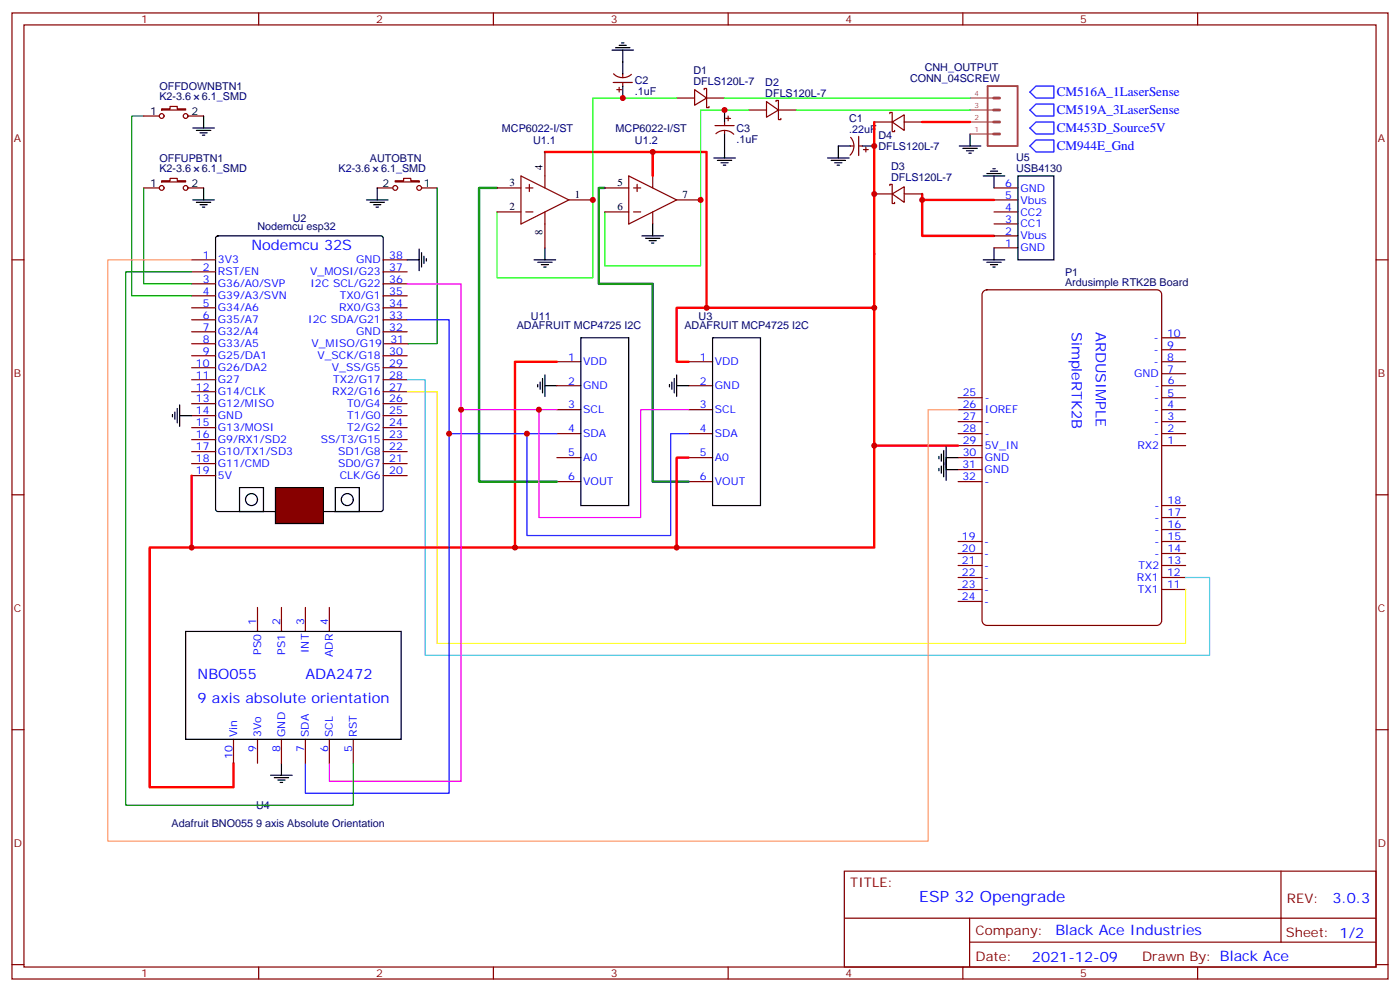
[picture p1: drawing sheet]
<svg xmlns="http://www.w3.org/2000/svg" width="412mm" height="292mm" viewBox="0 0 412 292" stroke-linecap="round" stroke-linejoin="round" font-family="sans-serif">
<g fill="none" stroke="#870000" stroke-width=".35">
<path d="M3.5 3.8h405.4v284.3h-405.4zM7.1 7.3h398.2v277.3h-398.2zM76.2 3.8v3.5M145.3 3.8v3.5M214.5 3.8v3.5M283.6 3.8v3.5M352.8 3.8v3.5M3.5 76.5h3.6M405.3 76.5h3.6M3.5 145.6h3.6M405.3 145.6h3.6M3.5 214.8h3.6"/>
<path d="M405.3 214.8h3.6M248.7 256.4h156.6v28.2h-156.6zM377.3 256.4v20.9M248.7 270.2h156.5M285.6 277.3h119.6M285.6 270.2v14.2M3.5 283.9h3.6M76.2 284.6v3.5M145.3 284.6v3.5M214.5 284.6v3.5M283.6 284.6v3.5M352.8 284.6v3.5"/>
<path d="M405.3 283.9h3.6"/>
</g>
<path d="M63.7 69.6l.5-.2h48l.6 .5 .1 80-.5 .6-48.2 .1-.6-.5-.1-80z" fill="#fff" stroke="#000" stroke-width=".35"/>
<g fill="none" stroke="#870000" stroke-width=".35">
<path d="M56.4 76.5h7.1M112.9 76.5h7M56.4 80h7.1M56.4 83.5h7.1M56.4 87.1h7.1M56.4 90.6h7.1M56.4 94.1h7.1M56.4 97.6h7.1M112.9 80h7M112.9 83.5h7M112.9 87.1h7M112.9 90.6h7"/>
<path d="M112.9 94.1h7M112.9 97.6h7M56.4 101.2h7.1M56.4 104.7h7.1M56.4 108.2h7.1M56.4 111.8h7.1M56.4 115.3h7.1M56.4 118.8h7.1M112.9 104.7h7M112.9 108.2h7M112.9 111.8h7M112.9 115.3h7"/>
<path d="M112.9 118.8h7M113.2 101.2h7.1M56.4 122.3h7.1M56.4 125.9h7.1M56.4 129.4h7.1M56.4 132.9h7.1M56.4 136.5h7.1M56.4 140h7.1M112.9 122.3h7M112.9 125.9h7M112.9 129.4h7M112.9 132.9h7"/>
<path d="M112.9 136.5h7M112.9 140h7"/>
</g>
<path d="M81.1 143.5h14.1v10.6h-14.1z" fill="#870000" stroke="#000" stroke-width=".35"/>
<g fill="none" stroke="#000" stroke-width=".35">
<path d="M180.3 14.7h6.3M181.3 14h4.3M182.4 13.3h2.1M183.1 12.6h.7M183.4 14.7v7.1M56.8 37.7h6.3M57.9 38.4h4.2M58.9 39.1h2.1M59.6 39.8h.7M60 34.1v3.6M183.4 25.3v3.6M213.4 32.4v3.5"/>
<path d="M213.4 39.4v7.1M285.8 39.4v3.6M56.8 58.8h6.3M57.9 59.5h4.2M60 55.3v3.5M107.9 58.8h6.4M109 59.5h4.2M111.1 55.3v3.5M210.3 46.5h6.3M211.3 47.2h4.2M212.4 47.9h2.1M213.1 48.6h.7"/>
<path d="M243.8 46.5h6.3M244.8 47.2h4.3M245.9 47.9h2.1M246.6 48.6h.7M250.5 43h-3.6v3.5M254 43h3.5M282.6 43h6.3M283.6 43.7h4.3M284.7 44.4h2.1M285.4 45.1h.7M289.6 51.8h6.4M290.7 51.1h4.2"/>
<path d="M291.7 50.4h2.2M292.5 49.7h.7M292.8 51.8v3.5M299.9 51.8h10.5v24.7h-10.5zM58.9 60.3h2.1M59.6 61h.7M110.1 60.3h2.1M110.8 61h.7M119.9 76.5h3.6M123.5 73.3v6.4M124.2 74.4v4.2M124.9 75.4v2.1"/>
<path d="M125.6 76.1v.7M157.3 76.5h6.4M158.4 77.2h4.2M159.5 77.9h2.1M160.2 78.6h.7M160.5 73v3.5M189.1 69.4h6.3M190.1 70.1h4.3M191.2 70.8h2.1M191.9 71.5h.7M192.3 65.9v3.5M289.6 76.5h6.4"/>
<path d="M290.7 77.2h4.2M291.7 77.9h2.2M292.5 78.6h.7M292.8 73v3.5M171.1 99.4h14.1v49.4h-14.1zM209.9 99.4h14.1v49.4h-14.1zM52.9 119.2v6.3M158.4 113.2v.7M159.1 112.5v2.1M159.8 111.4v4.2M160.5 110.3v6.4M160.5 113.5h3.5"/>
<path d="M197.2 113.2v.7M197.9 112.5v2.1M198.6 111.4v4.2M199.3 113.5h3.5M199.3 110.3v6.4M50.8 122v.7M51.5 121.3v2.1M52.2 120.2v4.3M52.9 122.3h3.5M276.6 134.3v.7M276.6 137.9v.7M277.3 133.6v2.1"/>
<path d="M277.3 137.2v2.1M278 132.6v7.7M278.7 138.2h3.5M278.7 131.5v9.9M278.7 134.7h3.5M70.6 143.5h7v7.1h-7zM98.8 143.5h7v7.1h-7zM54.7 185.8h63.5v31.8h-63.5zM79.7 228.2h6.4M80.8 228.9h4.2M81.8 229.6h2.2M82.5 230.3h.8"/>
<path d="M82.9 224.6v3.6"/>
<circle cx="74.1" cy="147" r="1.76"/>
<circle cx="102.3" cy="147" r="1.76"/>
</g>
<g fill="none" stroke="#870000" stroke-width=".35">
<path d="M42.3 34.1h4.6M47.6 32h2.5v-.7h2.1v.7h2.5v.4h-7.1zM55.4 34.1h4.6M180.6 24.3h5.7M180.7 21.7a3.8 3.8 0 0 0 5.3 .2M181.7 26.4h1.4M182.4 25.7v1.4M183.4 21.8v1.1M183.4 24.3v1M199.3 28.9h5.3M204.6 26.4l3.5 2.5-3.5 2.1zM207.4 26.4v-.4h.7v5.7h.7v-.4"/>
<path d="M208.1 28.9h5.3M210.6 37h5.7M210.9 39.4a3.8 3.8 0 0 1 5.2 .1M213.4 35.9v1.1M213.4 38.4v1M213.8 34.9h1.4M214.5 34.1v1.5M220.5 32.4h5.3M225.8 29.9l3.5 2.5-3.5 2.1zM228.6 29.9v-.3h.7v5.6h.7v-.3M229.3 32.4h5.3M257.5 35.9h5.3"/>
<path d="M262.1 33.4v-.3h.7v5.6h.7v-.3M262.8 35.9l3.5-2.1v4.6zM266.3 35.9h5.3M42.3 55.3h4.6M47.6 53.2h2.5v-.7h2.1v.7h2.5v.4h-7.1zM55.4 55.3h4.6M111.1 55.3h4.6M116.4 53.2h2.5v-.7h2.1v.7h2.5v.4h-7.1zM124.2 55.3h4.6M146.4 55.3h7.1M153.5 51.8l14.1 7-14.1 7.1zM154.9 55.3h2.1"/>
<path d="M155.9 54.3v2.1M160.5 44.7v10.6M167.6 58.8h7M178.2 55.3h7M185.2 51.8l14.1 7-14.1 7.1zM186.6 55.3h2.1M187.7 54.3v2.1M192.3 51.8v3.5M199.3 58.8h7.1M250.5 43h1M250.6 40.4a3.8 3.8 0 0 1-.2 5.3M252.9 43h1.1"/>
<path d="M252.9 40.1v5.7M254.4 44h1.4M255.1 43.3v1.4M257.5 57.1h5.3M262.1 54.6v-.3h.7v5.6h.7v-.4M262.8 57.1l3.5-2.1v4.5zM266.3 57.1h5.3M292.8 55.3h7.1M292.8 58.8h7.1M146.4 62.4h7.1M154.9 62.4h2.1M160.5 62.4v10.6"/>
<path d="M178.2 62.4h7M186.6 62.4h2.1M192.3 62.4v3.5M292.8 62.4h7.1M292.8 73h7.1M292.8 69.4h7.1M292.8 65.9h7.1M342.2 99.4h7M164 106.5h7.1M164 113.5h7.1M202.8 106.5h7.1M202.8 113.5h7.1"/>
<path d="M282.2 117.1h7.1M342.2 106.5h7M342.2 113.5h7M342.2 117.1h7M342.2 110h7M342.2 102.9h7M164 120.6h7.1M164 127.6h7.1M164 134.7h7.1M202.8 120.6h7.1M202.8 127.6h7.1M202.8 134.7h7.1"/>
<path d="M282.2 120.6h7.1M282.2 127.6h7.1M282.2 134.7h7.1M282.2 131.2h7.1M282.2 124.1h7.1M282.2 138.2h7.1M342.2 120.6h7M342.2 127.6h7M342.2 131.2h7M342.2 124.1h7M164 141.7h7.1M202.8 141.7h7.1"/>
<path d="M282.2 141.7h7.1M282.2 159.4h7.1M342.2 159.4h7M342.2 155.9h7M342.2 152.3h7M342.2 148.8h7M75.8 178.8v7M82.9 178.8v7M90 178.8v7M97 178.8v7M282.2 173.5h7.1M282.2 170h7.1"/>
<path d="M282.2 166.4h7.1M282.2 162.9h7.1M282.2 177h7.1M342.2 173.5h7M342.2 170h7M342.2 166.4h7M342.2 162.9h7M68.8 217.6v7M75.8 217.6v7M82.9 217.6v7M90 217.6v7M97 217.6v7"/>
<path d="M104.1 217.6v7"/>
<circle cx="47.6" cy="34.1" r=".71"/>
<circle cx="54.7" cy="34.1" r=".71"/>
<circle cx="47.6" cy="55.3" r=".71"/>
<circle cx="54.7" cy="55.3" r=".71"/>
<circle cx="116.4" cy="55.3" r=".71"/>
<circle cx="123.5" cy="55.3" r=".71"/>
</g>
<path d="M42.3 34.1h-3.5v53h17.6M42.3 55.3v28.2h14.1M128.8 55.3v45.9h-8.5M56.4 80h-19.4v157h67.1v-12.4" fill="none" stroke="#008700" stroke-width=".35"/>
<path d="M303.4 27.1l1.8-1.8h5.2v3.6h-5.2zM303.4 32.4l1.8-1.8h5.2v3.5h-5.2zM303.4 37.7l1.8-1.8h5.2v3.5h-5.2zM303.4 43l1.8-1.8h5.2v3.5h-5.2zM119.9 94.1h12.4v33.5h31.7M132.3 127.6v105.9h-42.3v-8.9M155.2 127.6v30h42.4v-30h5.2" fill="none" stroke="#00f" stroke-width=".35"/>
<path d="M257.5 35.9v54.7h-58.2v15.9h3.5M271.6 35.9h14.2M160.5 44.7h47.6v45.9M192.3 44.7v7.1M271.6 57.1v12.3h21.2M271.6 58.8h21.2M257.5 90.6v40.6M164 106.5h-12.3v54.6h105.8v-29.9M56.4 140v21.1h95.3M202.8 134.7h-3.5v26.4M257.5 131.2h24.7M56.4 161.1h-12.3v70.6h24.7v-7.1" fill="none" stroke="#f00" stroke-width=".71"/>
<path d="M146.4 55.3h-5.3v86.4h22.9" fill="none" stroke="#090" stroke-width=".71"/>
<path d="M119.9 83.5h15.9v37.1h28.2M135.8 120.6v109.3h-38.8v-5.3M158.7 120.6v31.7h30v-31.7h14.1" fill="none" stroke="#f0f" stroke-width=".35"/>
<path d="M178.2 55.3h-1.8v28.2h15.9v58.2h10.5" fill="none" stroke="#063" stroke-width=".71"/>
<path d="M289.6 85.9l1.1-.6h50.1a1.41 1.41 0 0 1 1.4 1.4v96a1.51 1.51 0 0 1-1.4 1.4h-50.1a1.51 1.51 0 0 1-1.4-1.4v-96z" fill="none" stroke="#800000" stroke-width=".35"/>
<path d="M290.9 25.3h8.8v17.7h-8.8z" fill="none" stroke="#a64a4a" stroke-width=".56"/>
<path d="M292.7 32.4h1.8M292.7 35.9h1.8M292.7 39.4h1.8M292.7 28.9h1.8" fill="none" stroke="#a64a4a" stroke-width=".85"/>
<path d="M285.8 39.4h6.9M285.8 35.9h6.9M285.8 32.4h6.9M285.8 28.9h6.9" fill="none" stroke="#a64a4a" stroke-width=".35"/>
<path d="M199.3 28.9h-24.7v52.9h-28.2v-19.4M213.4 28.9h72.4M220.5 32.4h-14.1v45.8h-28.2v-15.8M234.6 32.4h51.2" fill="none" stroke="#0f0" stroke-width=".35"/>
<path d="M119.9 115.3h8.9v74.1h220.4v-15.9" fill="none" stroke="#ff0" stroke-width=".35"/>
<path d="M119.9 111.8h5.3v81.1h231.1v-22.9h-7.1" fill="none" stroke="#3cf" stroke-width=".35"/>
<path d="M56.4 76.5h-24.7v171.1h241.7v-127h8.8" fill="none" stroke="#f96" stroke-width=".35"/>
<g fill="#c00">
<circle cx="158.8" cy="120.6" r=".88"/>
<circle cx="155.2" cy="127.6" r=".88"/>
<circle cx="257.5" cy="90.6" r=".88"/>
<circle cx="257.5" cy="131.2" r=".88"/>
<circle cx="199.3" cy="161.1" r=".88"/>
<circle cx="151.7" cy="161.1" r=".88"/>
<circle cx="183.4" cy="28.9" r=".88"/>
<circle cx="213.4" cy="32.4" r=".88"/>
<circle cx="192.3" cy="44.7" r=".88"/>
<circle cx="208.1" cy="90.6" r=".88"/>
<circle cx="257.5" cy="43" r=".88"/>
<circle cx="257.5" cy="57.1" r=".88"/>
<circle cx="56.4" cy="161.1" r=".88"/>
<circle cx="132.3" cy="127.6" r=".88"/>
<circle cx="135.8" cy="120.6" r=".88"/>
<circle cx="271.6" cy="58.8" r=".88"/>
<circle cx="174.6" cy="58.8" r=".88"/>
<circle cx="206.4" cy="58.8" r=".88"/>
</g>
<text font-size="4.6" fill="#00f" x="270.8" y="265.4">ESP 32 Opengrade</text>
<g font-size="4.2" fill="#00f">
<text x="74.1" y="73.7">Nodemcu 32S</text>
<text x="315.7" y="97.6" transform="rotate(90 315.7 97.6)">SimpleRTK2B</text>
<text x="322.8" y="97.6" transform="rotate(90 322.8 97.6)">ARDUSIMPLE</text>
<text x="58.2" y="200">NBO055</text>
<text x="90" y="200">ADA2472</text>
<text x="58.2" y="207">9 axis absolute orientation</text>
<text x="392.5" y="265.7">3.0.3</text>
<text x="310.9" y="275.2">Black Ace Industries</text>
<text x="304" y="283">2021-12-09</text>
</g>
<g font-size="3.9" fill="#00f">
<text x="311.3" y="28.3">CM516A_1LaserSense</text>
<text x="311.3" y="33.6">CM519A_3LaserSense</text>
<text x="311.3" y="38.9">CM453D_Source5V</text>
<text x="311.3" y="44.2">CM944E_Gnd</text>
</g>
<g font-size="3.9" fill="#800">
<text x="250.5" y="261">TITLE:</text>
<text x="379.1" y="265.7">REV:</text>
<text x="287.4" y="275.2">Company:</text>
<text x="378.7" y="275.8">Sheet: 1/2</text>
<text x="287.4" y="282.9">Date:</text>
<text x="336.4" y="282.9">Drawn By: Black Ace</text>
</g>
<g font-size="3.2" fill="#800">
<text x="41.6" y="6.8">1</text>
<text x="110.8" y="6.8">2</text>
<text x="179.9" y="6.8">3</text>
<text x="249.1" y="6.8">4</text>
<text x="318.2" y="6.8">5</text>
<text x="4.1" y="41.9">A</text>
<text x="405.9" y="41.9">A</text>
<text x="4.1" y="111.1">B</text>
<text x="405.9" y="111.1">B</text>
<text x="4.1" y="180.2">C</text>
<text x="405.9" y="180.2">C</text>
<text x="4.1" y="249.3">D</text>
<text x="405.9" y="249.3">D</text>
<text x="41.6" y="287.6">1</text>
<text x="110.8" y="287.6">2</text>
<text x="179.9" y="287.6">3</text>
<text x="249.1" y="287.6">4</text>
<text x="318.2" y="287.6">5</text>
</g>
<g font-size="3.2" fill="#000080">
<text x="204.3" y="21.8">D1</text>
<text x="272.4" y="20.9">CNH_OUTPUT</text>
<text x="46.9" y="29.6">K2-3.6</text>
<text x="46.9" y="26.4">OFFDOWNBTN1</text>
<text x="59.5" y="29.6">6.1_SMD</text>
<text x="187" y="27.9">.1uF</text>
<text x="187" y="24.7">C2</text>
<text x="204.3" y="25">DFLS120L-7</text>
<text x="225.4" y="28.5">DFLS120L-7</text>
<text x="225.4" y="25.3">D2</text>
<text x="268.1" y="24.3">CONN_04SCREW</text>
<text x="250.1" y="35.9">C1</text>
<text x="147.9" y="38.8">MCP6022-I/ST</text>
<text x="181.3" y="38.9">MCP6022-I/ST</text>
<text x="217" y="38.8">C3</text>
<text x="250.1" y="39.1">.22uF</text>
<text x="258.8" y="41">D4</text>
<text x="46.9" y="47.6">OFFUPBTN1</text>
<text x="109" y="47.6">AUTOBTN</text>
<text x="157" y="42.4">U1.1</text>
<text x="187" y="42.4">U1.2</text>
<text x="217" y="42">.1uF</text>
<text x="258.8" y="44.1">DFLS120L-7</text>
<text x="299.3" y="47.5">U5</text>
<text x="46.9" y="50.7">K2-3.6</text>
<text x="59.5" y="50.7">6.1_SMD</text>
<text x="99.7" y="50.7">K2-3.6</text>
<text x="112.2" y="50.7">6.1_SMD</text>
<text x="262.5" y="53.2">DFLS120L-7</text>
<text x="262.5" y="50.1">D3</text>
<text x="299.3" y="50.7">USB4130</text>
<text x="86.2" y="65.4">U2</text>
<text x="75.8" y="67.7">Nodemcu esp32</text>
<text x="313.7" y="81.1">P1</text>
<text x="313.7" y="84.2">Ardusimple RTK2B Board</text>
<text x="156.4" y="94">U11</text>
<text x="205.8" y="94">U3</text>
<text x="152.2" y="96.9">ADAFRUIT MCP4725 I2C</text>
<text x="201.6" y="96.9">ADAFRUIT MCP4725 I2C</text>
<text x="75.4" y="238.1">U4</text>
<text x="50.6" y="243.4">Adafruit BNO055 9 axis Absolute Orientation</text>
</g>
<g font-size="3.2">
<text x="44.2" y="33.8">1</text>
<text x="56.4" y="33.8">2</text>
<text x="159.8" y="50" transform="rotate(-90 159.8 50)">4</text>
<text x="44.2" y="55">1</text>
<text x="56.4" y="55">2</text>
<text x="112.6" y="55">2</text>
<text x="124.9" y="55">1</text>
<text x="150.1" y="54.6">3</text>
<text x="169.3" y="58.1">1</text>
<text x="181.9" y="54.6">5</text>
<text x="201.1" y="58.1">7</text>
<text x="150.1" y="61.7">2</text>
<text x="181.9" y="61.7">6</text>
<text x="159.8" y="69.3" transform="rotate(-90 159.8 69.3)">8</text>
</g>
<g font-size="3.2" fill="#00f">
<text x="296.1" y="58.5">5</text>
<text x="296.1" y="55">6</text>
<text x="300.6" y="59.9">Vbus</text>
<text x="300.6" y="56.4">GND</text>
<text x="296.1" y="65.5">3</text>
<text x="296.1" y="62">4</text>
<text x="300.6" y="63.4">CC2</text>
<text x="296.1" y="69.1">2</text>
<text x="300.6" y="70.5">Vbus</text>
<text x="300.6" y="67">CC1</text>
<text x="59.7" y="76.1">1</text>
<text x="64.2" y="77.5">3V3</text>
<text x="104.9" y="77.5">GND</text>
<text x="114.7" y="76.1">38</text>
<text x="296.1" y="72.6">1</text>
<text x="300.6" y="74">GND</text>
<text x="59.7" y="79.7">2</text>
<text x="59.7" y="83.2">3</text>
<text x="64.2" y="81.1">RST/EN</text>
<text x="91.4" y="81.1">V_MOSI/G23</text>
<text x="114.7" y="83.2">36</text>
<text x="114.7" y="79.7">37</text>
<text x="59.7" y="86.7">4</text>
<text x="64.2" y="84.6">G36/A0/SVP</text>
<text x="64.2" y="88.1">G39/A3/SVN</text>
<text x="91.4" y="84.6">I2C SCL/G22</text>
<text x="100.1" y="88.1">TX0/G1</text>
<text x="114.7" y="86.7">35</text>
<text x="59.7" y="90.2">5</text>
<text x="59.7" y="93.8">6</text>
<text x="64.2" y="91.7">G34/A6</text>
<text x="64.2" y="95.2">G35/A7</text>
<text x="90.8" y="95.2">I2C SDA/G21</text>
<text x="99.9" y="91.7">RX0/G3</text>
<text x="114.7" y="93.8">33</text>
<text x="114.7" y="90.2">34</text>
<text x="59.7" y="97.3">7</text>
<text x="59.7" y="100.8">8</text>
<text x="64.2" y="98.7">G32/A4</text>
<text x="104.9" y="98.7">GND</text>
<text x="114.7" y="97.3">32</text>
<text x="115" y="100.8">31</text>
<text x="339.9" y="100.5">-</text>
<text x="343.8" y="99.1">10</text>
<text x="57.7" y="107.9">10</text>
<text x="59.7" y="104.4">9</text>
<text x="64.2" y="102.2">G33/A5</text>
<text x="64.2" y="105.8">G25/DA1</text>
<text x="91.7" y="102.2">V_MISO/G19</text>
<text x="93.5" y="105.8">V_SCK/G18</text>
<text x="114.7" y="107.9">29</text>
<text x="114.7" y="104.4">30</text>
<text x="167.3" y="106.1">1</text>
<text x="171.8" y="107.5">VDD</text>
<text x="206.1" y="106.1">1</text>
<text x="210.6" y="107.5">VDD</text>
<text x="339.9" y="107.6">-</text>
<text x="339.9" y="104">-</text>
<text x="343.8" y="106.1">8</text>
<text x="343.8" y="102.6">9</text>
<text x="57.7" y="111.4">11</text>
<text x="64.2" y="109.3">G26/DA2</text>
<text x="64.2" y="112.8">G27</text>
<text x="97.7" y="109.3">V_SS/G5</text>
<text x="98.1" y="112.8">TX2/G17</text>
<text x="114.7" y="111.4">28</text>
<text x="167.3" y="113.2">2</text>
<text x="206.1" y="113.2">2</text>
<text x="334" y="111.1">GND</text>
<text x="343.8" y="109.7">7</text>
<text x="344" y="113.1">6</text>
<text x="57.7" y="114.9">12</text>
<text x="57.7" y="118.5">13</text>
<text x="64.2" y="116.3">G14/CLK</text>
<text x="64.2" y="119.9">G12/MISO</text>
<text x="97.8" y="116.3">RX2/G16</text>
<text x="102.3" y="119.9">T0/G4</text>
<text x="114.7" y="118.5">26</text>
<text x="114.7" y="114.9">27</text>
<text x="171.8" y="114.6">GND</text>
<text x="210.6" y="114.6">GND</text>
<text x="283.6" y="116.6">25</text>
<text x="290.1" y="118.1">-</text>
<text x="340" y="118.2">-</text>
<text x="340.1" y="114.5">-</text>
<text x="343.9" y="116.8">5</text>
<text x="57.7" y="122">14</text>
<text x="57.7" y="125.5">15</text>
<text x="64.2" y="123.4">GND</text>
<text x="102.3" y="123.4">T1/G0</text>
<text x="114.7" y="125.5">24</text>
<text x="114.7" y="122">25</text>
<text x="167.3" y="120.2">3</text>
<text x="171.8" y="121.6">SCL</text>
<text x="206.1" y="120.2">3</text>
<text x="210.6" y="121.6">SCL</text>
<text x="283.6" y="120.2">26</text>
<text x="283.6" y="123.7">27</text>
<text x="290.1" y="121.6">IOREF</text>
<text x="290.1" y="125.1">-</text>
<text x="340" y="125.2">-</text>
<text x="340" y="121.6">-</text>
<text x="343.9" y="123.8">3</text>
<text x="343.9" y="120.2">4</text>
<text x="57.7" y="129">16</text>
<text x="64.2" y="126.9">G13/MOSI</text>
<text x="64.2" y="130.5">G9/RX1/SD2</text>
<text x="94.5" y="130.5">SS/T3/G15</text>
<text x="102.3" y="126.9">T2/G2</text>
<text x="114.7" y="129">23</text>
<text x="167.3" y="127.3">4</text>
<text x="171.8" y="128.7">SDA</text>
<text x="206.1" y="127.3">4</text>
<text x="210.6" y="128.7">SDA</text>
<text x="283.6" y="127.2">28</text>
<text x="283.6" y="130.8">29</text>
<text x="290.1" y="128.6">-</text>
<text x="340" y="128.7">-</text>
<text x="343.9" y="130.8">1</text>
<text x="343.9" y="127.3">2</text>
<text x="57.7" y="132.6">17</text>
<text x="57.7" y="136.1">18</text>
<text x="64.2" y="134">G10/TX1/SD3</text>
<text x="64.2" y="137.5">G11/CMD</text>
<text x="99.6" y="137.5">SD0/G7</text>
<text x="99.6" y="134">SD1/G8</text>
<text x="114.7" y="136.1">21</text>
<text x="114.7" y="132.6">22</text>
<text x="167.3" y="134.3">5</text>
<text x="171.8" y="135.7">A0</text>
<text x="206.1" y="134.3">5</text>
<text x="210.6" y="135.7">A0</text>
<text x="283.5" y="137.9">31</text>
<text x="283.6" y="134.3">30</text>
<text x="290.1" y="132.2">5V_IN</text>
<text x="290.1" y="135.7">GND</text>
<text x="335.1" y="132.2">RX2</text>
<text x="57.7" y="139.6">19</text>
<text x="64.2" y="141">5V</text>
<text x="100.1" y="141">CLK/G6</text>
<text x="114.7" y="139.6">20</text>
<text x="167.3" y="141.4">6</text>
<text x="171.8" y="142.8">VOUT</text>
<text x="206.1" y="141.4">6</text>
<text x="210.6" y="142.8">VOUT</text>
<text x="283.5" y="141.4">32</text>
<text x="290" y="139.3">GND</text>
<text x="290" y="142.8">-</text>
<text x="340" y="149.9">-</text>
<text x="344" y="148.4">18</text>
<text x="340" y="153.4">-</text>
<text x="344" y="155.5">16</text>
<text x="344" y="152">17</text>
<text x="283.4" y="159">19</text>
<text x="289.9" y="160.4">-</text>
<text x="340" y="160.4">-</text>
<text x="340" y="156.9">-</text>
<text x="344" y="159">15</text>
<text x="283.4" y="162.5">20</text>
<text x="283.4" y="166">21</text>
<text x="289.9" y="163.9">-</text>
<text x="289.9" y="167.4">-</text>
<text x="335.3" y="167.5">TX2</text>
<text x="340" y="164">-</text>
<text x="344" y="166.1">13</text>
<text x="344" y="162.6">14</text>
<text x="283.4" y="169.5">22</text>
<text x="283.4" y="173.1">23</text>
<text x="289.9" y="171">-</text>
<text x="334.9" y="171.1">RX1</text>
<text x="343.8" y="173.2">11</text>
<text x="343.8" y="169.6">12</text>
<text x="283.4" y="176.6">24</text>
<text x="289.9" y="174.5">-</text>
<text x="289.9" y="178">-</text>
<text x="335.2" y="174.6">TX1</text>
<text x="75.5" y="184.1" transform="rotate(-90 75.5 184.1)">1</text>
<text x="82.5" y="184.1" transform="rotate(-90 82.5 184.1)">2</text>
<text x="89.6" y="184.1" transform="rotate(-90 89.6 184.1)">3</text>
<text x="96.7" y="184.1" transform="rotate(-90 96.7 184.1)">4</text>
<text x="76.9" y="192.6" transform="rotate(-90 76.9 192.6)">PS0</text>
<text x="84" y="192.6" transform="rotate(-90 84 192.6)">PS1</text>
<text x="91" y="192.2" transform="rotate(-90 91 192.2)">INT</text>
<text x="98.1" y="193.4" transform="rotate(-90 98.1 193.4)">ADR</text>
<text x="69.8" y="216.9" transform="rotate(-90 69.8 216.9)">Vin</text>
<text x="75.5" y="221.4" transform="rotate(-90 75.5 221.4)">9</text>
<text x="76.9" y="216.9" transform="rotate(-90 76.9 216.9)">3Vo</text>
<text x="82.5" y="221.4" transform="rotate(-90 82.5 221.4)">8</text>
<text x="84" y="216.9" transform="rotate(-90 84 216.9)">GND</text>
<text x="89.6" y="221.4" transform="rotate(-90 89.6 221.4)">7</text>
<text x="91" y="216.9" transform="rotate(-90 91 216.9)">SDA</text>
<text x="96.7" y="221.4" transform="rotate(-90 96.7 221.4)">6</text>
<text x="98.1" y="216.9" transform="rotate(-90 98.1 216.9)">SCL</text>
<text x="103.7" y="221.4" transform="rotate(-90 103.7 221.4)">5</text>
<text x="105.1" y="216.9" transform="rotate(-90 105.1 216.9)">RST</text>
<text x="68.4" y="223.4" transform="rotate(-90 68.4 223.4)">10</text>
</g>
<g font-size="2.1" fill="#a54b4b">
<text x="287.1" y="28.2">4</text>
<text x="287.1" y="35.2">2</text>
<text x="287.1" y="31.7">3</text>
<text x="287.1" y="38.7">1</text>
</g>
</svg>
